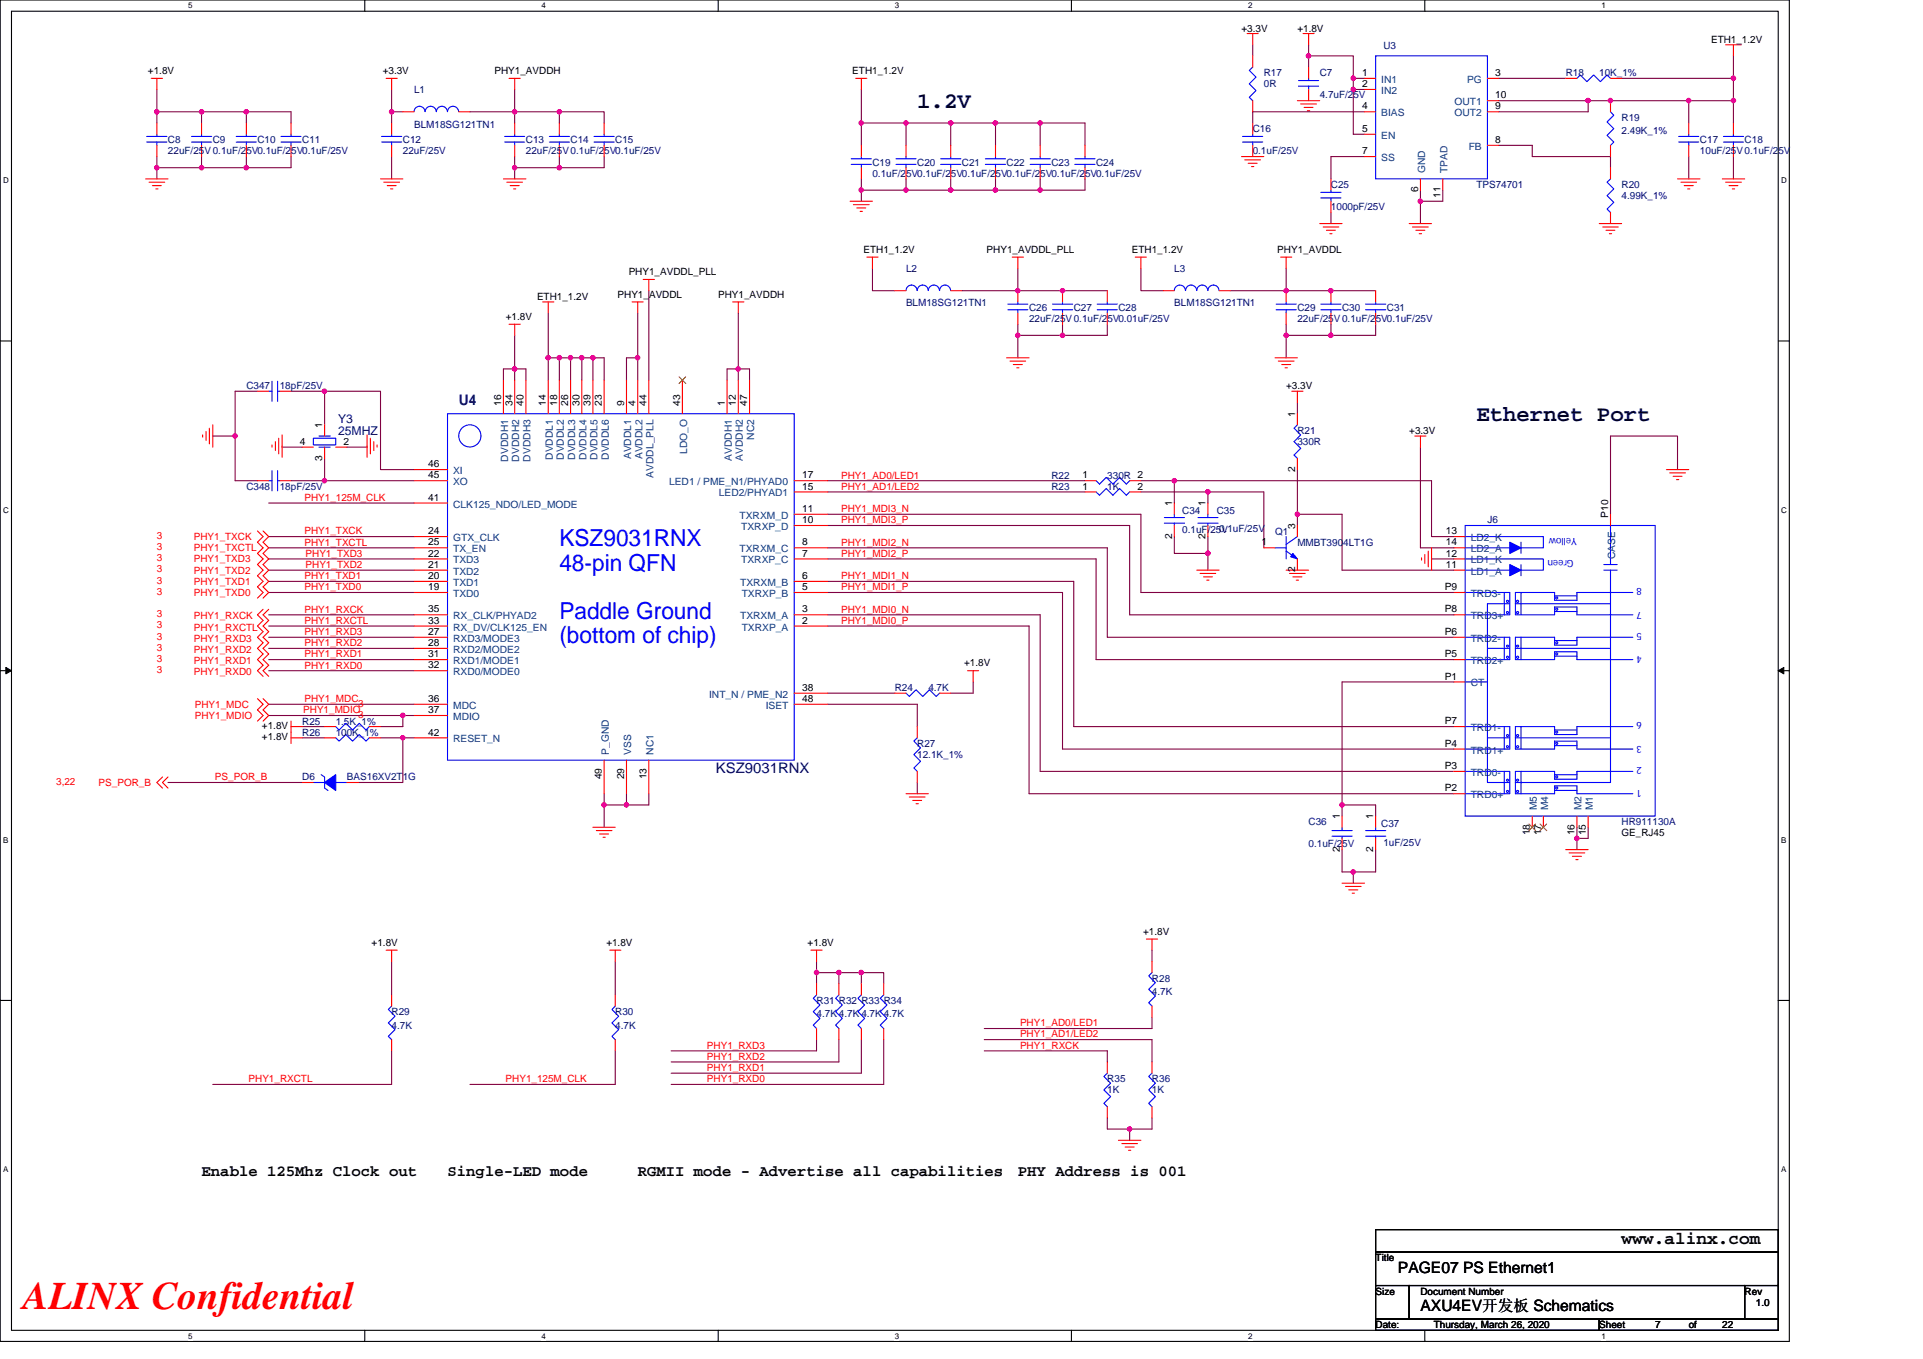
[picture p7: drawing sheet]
<svg xmlns="http://www.w3.org/2000/svg" width="297mm" height="210mm" viewBox="0 0 297 210" stroke-linecap="round" stroke-linejoin="round" font-family="sans-serif">
<path d="M0 0h276.4v207.3h-276.4zM1.8 1.7h272.9v203.8h-272.9z" fill="none" stroke="#000" stroke-width=".17"/>
<g fill="#fff">
<path d="M29.1 .2h.6v1.4h-.6z"/>
<path d="M29.1 205.7h.6v1.4h-.6z"/>
</g>
<path d="M56.3 0v1.7M56.3 205.5v1.8" fill="none" stroke="#000" stroke-width=".17"/>
<g fill="#fff">
<path d="M83.6 .2h.7v1.4h-.7z"/>
<path d="M83.6 205.7h.7v1.4h-.7z"/>
</g>
<path d="M110.9 0v1.7M110.9 205.5v1.8" fill="none" stroke="#000" stroke-width=".17"/>
<g fill="#fff">
<path d="M138.2 .2h.7v1.4h-.7z"/>
<path d="M138.2 205.7h.7v1.4h-.7z"/>
</g>
<path d="M165.5 0v1.7M165.5 205.5v1.8" fill="none" stroke="#000" stroke-width=".17"/>
<g fill="#fff">
<path d="M192.8 .2h.6v1.4h-.6z"/>
<path d="M192.8 205.7h.6v1.4h-.6z"/>
</g>
<path d="M220.1 0v1.7M220.1 205.5v1.8" fill="none" stroke="#000" stroke-width=".17"/>
<g fill="#fff">
<path d="M247.4 .2h.6v1.4h-.6z"/>
<path d="M247.4 205.7h.6v1.4h-.6z"/>
<path d="M.5 27.2h.8v1.4h-.8z"/>
<path d="M275.1 27.2h.9v1.4h-.9z"/>
<path d="M.5 78.1h.8v1.4h-.8z"/>
<path d="M275.1 78.1h.9v1.4h-.9z"/>
</g>
<path d="M0 52.7h1.8M274.7 52.7h1.7" fill="none" stroke="#000" stroke-width=".17"/>
<g fill="#fff">
<path d="M.5 129.1h.8v1.4h-.8z"/>
<path d="M275.1 129.1h.8v1.4h-.8z"/>
</g>
<path d="M0 103.6h1.8M274.7 103.6h1.7" fill="none" stroke="#000" stroke-width=".17"/>
<path d="M.9 103.1l.9 .5-.9 .5zM274.7 103.6l.8-.5v1z" fill="#000" stroke="#000" stroke-width=".15"/>
<g fill="#fff">
<path d="M.5 180h.8v1.4h-.8z"/>
<path d="M275.1 180h.8v1.4h-.8z"/>
</g>
<path d="M0 154.6h1.8M274.7 154.6h1.7M212.5 190h62.2v3.5h-62.2zM212.5 193.5h62.2v5.1h-62.2zM212.5 198.6h5.2v5.2h-5.2zM217.7 198.6h51.8v5.2h-51.8zM269.5 198.6h5.2v5.2h-5.2zM212.5 203.8h34.5v1.7h-34.5zM247 203.8h27.7v1.7h-27.7z" fill="none" stroke="#000" stroke-width=".17"/>
<g fill="none" stroke="#800040" stroke-width=".17">
<path d="M24.2 13.8v3.5M24.2 17.3h6.9M24.2 17.3v1.7M31.1 17.3v1.7M31.1 17.3h7M38.1 17.3h6.9v1.7M38.1 17.3v1.7M60.5 17.3h1.7M60.5 17.3v1.7M60.5 13.8v3.5M72.6 17.3h6.9v1.7M79.5 13.8v3.5h6.9"/>
<path d="M86.4 17.3v1.7M86.4 17.3h6.9v1.7M133.1 19h6.9M133.1 13.8v8.7M140 19h6.9M140 19v3.5M146.9 19h6.9M146.9 19v3.5M153.8 19h6.9M153.8 19v3.5M160.7 19h6.9v3.5M160.7 19v3.5"/>
<path d="M193.5 6.9v1.7M202.1 6.9v3.5M202.1 8.6h6.9v3.5M209 12.1h1.8M209 13.8h1.8M209 13.8v6.9h1.8M209 12.1v1.7M210.8 17.3h-17.3v1.7M231.5 15.6h13.8M231.5 12.1h10.3M245.3 15.6v1.7h-13.8M245.3 15.6h15.6"/>
<path d="M250.5 12.1h17.3M260.9 15.6v3.4M260.9 15.6h6.9M267.8 8.6v3.5M267.8 15.6v3.4M267.8 12.1v3.5M24.2 25.9h6.9M24.2 24.2v1.7M24.2 25.9v1.7M31.1 24.2v1.7M31.1 25.9h7M38.1 24.2v1.7"/>
<path d="M45 24.2v1.7h-6.9M60.5 24.2v3.4M79.5 25.9h6.9M79.5 25.9v1.7M79.5 24.2v1.7M86.4 24.2v1.7h6.9v-1.7M133.1 29.4h6.9M133.1 27.6v1.8M133.1 29.4v1.7M140 29.4h6.9M140 27.6v1.8M146.9 29.4h6.9"/>
<path d="M146.9 27.6v1.8M153.8 29.4h6.9M153.8 27.6v1.8M160.7 27.6v1.8M167.6 27.6v1.8h-6.9M205.6 32.8v1.7M210.8 24.2h-5.2v3.4M219.4 31.1v3.4M219.4 29.4v1.7M222.9 29.4v1.7h-3.5M231.5 22.5h5.2v1.7h12.1v1.7M260.9 24.2v3.4"/>
<path d="M267.8 24.2v3.4M77.8 58.7v-1.7h1.7v1.7M79.5 51.8v5.2h1.7v1.7M84.7 55.3v3.4M84.7 48.4v6.9M84.7 55.3h1.7M86.4 55.3h1.7v3.4M86.4 55.3v3.4M88.1 55.3h1.8v3.4M89.9 55.3h1.7v3.4M91.6 55.3h1.7v3.4M98.5 55.3h-1.7v3.4"/>
<path d="M98.5 55.3v3.4M98.5 48.4v6.9M100.2 44.9v13.8M112.3 58.7v-1.7h1.7v1.7M114 48.4v8.6h1.8v1.7M134.8 41.5v3.4h3.4M148.6 44.9h8.6M157.2 44.9h13.8M157.2 51.8h6.9M157.2 41.5v3.4M157.2 50.1v1.7M157.2 51.8v3.5"/>
<path d="M164.1 50.1v1.7M171 50.1v1.7h-6.9M176.2 41.5v3.4h3.5M190 44.9h8.7M198.7 51.8h6.9M198.7 41.5v3.4M198.7 50.1v1.7M198.7 51.8v3.5M205.6 50.1v1.7M212.5 44.9h-13.8M212.5 50.1v1.7h-6.9M32.9 67.4h3.4"/>
<path d="M36.3 67.4v6.9h3.5M39.8 60.5h-3.5v6.9M41.5 77.7h22.5M43.6 68.9v.2h3.1M45 60.5h5.1M45 74.3h5.1M50.1 60.5v5.1M50.1 60.5h8.7v12.1h5.2M50.1 70.8v3.5h13.9M56.7 68.9v.2h-3.1M127.9 76h39.7M127.9 79.5h48.3v12h48.4"/>
<path d="M127.9 74.3h39.7M176.2 74.3h5.2M176.2 76h10.4M181.4 74.3h39.7v8.6h3.5M181.4 74.3v3.4M186.6 76h8.6v8.6M186.6 76v1.7M200.4 79.5h6.9v8.6h17.3M200.4 79.5v1.7M200.4 72.6v6.9M200.4 62.2v1.7M219.4 69.1v15.5h5.2"/>
<path d="M259.1 72.6v-5.2h-10.3v12.1M41.5 82.9h22.5M41.5 88.1h22.5M41.5 86.4h22.5M41.5 84.6h22.5M41.5 91.5h22.5M41.5 89.8h22.5M41.5 96.7h22.5M41.5 98.5h22.5M41.5 95h22.5M127.9 81.2h46.6v13.8h50.1M127.9 91.5h36.2v24.2h60.5"/>
<path d="M127.9 95h32.8v24.2h63.9M127.9 86.4h41.4v15.5h55.3M127.9 89.8h38v22.5h58.7M127.9 96.7h31.1v25.9h65.6M127.9 84.6h43.1v13.9h53.6M181.4 82.9v2.6h5.2M186.6 85.5v2.6M186.6 82.9v2.6M221.1 86.4h3.5M41.5 110.6h20.7M41.5 103.6h22.5M41.5 100.2h22.5"/>
<path d="M41.5 101.9h22.5M41.5 108.8h22.5M46.7 114h3.4M46.7 112.3h3.4M58.8 114h3.4M62.2 110.6h1.8M62.2 110.6v1.7h-3.4M64 114h-1.8v6.9h-6.9M127.9 108.8h13.8v3.5M127.9 107.1h10.3M150.3 105.4v1.7h-3.4M224.6 105.4h-17.3v19"/>
<path d="M25.9 120.9h20.8M93.3 122.6v1.8h3.5M93.3 124.4v3.4M96.8 122.6v1.8M100.2 122.6v1.8h-3.4M141.7 120.9v1.7M207.3 131.3v3.4h1.7M207.3 124.4v1.7M207.3 124.4h5.2v1.7M209 134.7v1.8M212.5 131.3v3.4h-3.5M243.6 129.5v1.8"/>
<path d="M243.6 127.8v1.7M245.3 127.8v1.7h-1.7M60.5 148.5v5.2M95 148.5v5.2M126.1 150.3h3.5M126.1 148.5v1.8M126.1 150.3v1.7M129.6 150.3h3.5M129.6 150.3v1.7M133.1 150.3h3.4v1.7M133.1 150.3v1.7M177.9 146.8v1.7"/>
<path d="M177.9 157.2v1.7h-25.9M60.5 162.4v5.2h-27.6M95 162.4v5.2h-22.4M126.1 160.6v1.8h-22.4M129.6 160.6v3.5h-25.9M133.1 160.6v5.2h-29.4M136.5 160.6v7h-32.8M152 160.6h25.9v3.5M152 162.4h19v1.7M171 172.7v1.8h3.5M174.5 174.5v1.7M177.9 172.7v1.8h-3.4"/>
</g>
<g fill="#f0f" stroke="#f0f" stroke-width=".17">
<circle cx="79.5" cy="57" r=".34"/>
<circle cx="98.5" cy="55.3" r=".34"/>
<circle cx="84.7" cy="55.3" r=".34"/>
<circle cx="89.8" cy="55.3" r=".34"/>
<circle cx="88.1" cy="55.3" r=".34"/>
<circle cx="86.4" cy="55.3" r=".34"/>
<circle cx="91.6" cy="55.3" r=".34"/>
<circle cx="93.3" cy="124.4" r=".34"/>
<circle cx="96.8" cy="124.4" r=".34"/>
<circle cx="209" cy="134.7" r=".34"/>
<circle cx="207.3" cy="124.4" r=".34"/>
<circle cx="243.6" cy="129.5" r=".34"/>
<circle cx="133" cy="150.3" r=".34"/>
<circle cx="126.1" cy="150.3" r=".34"/>
<circle cx="129.6" cy="150.3" r=".34"/>
<circle cx="174.5" cy="174.4" r=".33"/>
<circle cx="62.2" cy="110.5" r=".34"/>
<circle cx="38" cy="25.9" r=".34"/>
<circle cx="31.1" cy="25.9" r=".34"/>
<circle cx="38" cy="17.3" r=".34"/>
<circle cx="31.1" cy="17.3" r=".34"/>
<circle cx="60.5" cy="17.3" r=".34"/>
<circle cx="79.5" cy="17.3" r=".34"/>
<circle cx="86.4" cy="17.3" r=".34"/>
<circle cx="79.5" cy="25.9" r=".34"/>
<circle cx="86.4" cy="25.9" r=".34"/>
<circle cx="24.2" cy="17.3" r=".34"/>
<circle cx="24.2" cy="25.9" r=".34"/>
<circle cx="146.9" cy="19" r=".33"/>
<circle cx="153.8" cy="19" r=".33"/>
<circle cx="160.7" cy="19" r=".33"/>
<circle cx="139.9" cy="29.4" r=".34"/>
<circle cx="133" cy="29.4" r=".34"/>
<circle cx="160.7" cy="29.4" r=".34"/>
<circle cx="153.8" cy="29.4" r=".34"/>
<circle cx="114" cy="57" r=".34"/>
<circle cx="146.9" cy="29.4" r=".34"/>
<circle cx="139.9" cy="19" r=".33"/>
<circle cx="133" cy="19" r=".33"/>
<circle cx="198.7" cy="44.9" r=".33"/>
<circle cx="205.6" cy="44.9" r=".33"/>
<circle cx="205.6" cy="51.8" r=".34"/>
<circle cx="198.7" cy="51.8" r=".34"/>
<circle cx="157.2" cy="44.9" r=".33"/>
<circle cx="164.1" cy="44.9" r=".33"/>
<circle cx="164.1" cy="51.8" r=".34"/>
<circle cx="157.2" cy="51.8" r=".34"/>
<circle cx="186.6" cy="76" r=".34"/>
<circle cx="181.4" cy="74.3" r=".34"/>
<circle cx="186.6" cy="85.5" r=".34"/>
<circle cx="200.4" cy="79.4" r=".33"/>
<circle cx="219.4" cy="31.1" r=".34"/>
<circle cx="245.3" cy="15.5" r=".34"/>
<circle cx="267.8" cy="15.5" r=".34"/>
<circle cx="267.8" cy="12.1" r=".34"/>
<circle cx="260.8" cy="15.5" r=".34"/>
<circle cx="209" cy="12.1" r=".34"/>
<circle cx="202.1" cy="8.6" r=".34"/>
<circle cx="209" cy="13.8" r=".34"/>
<circle cx="248.7" cy="15.5" r=".34"/>
<circle cx="62.2" cy="114" r=".33"/>
<circle cx="36.3" cy="67.3" r=".34"/>
<circle cx="50.1" cy="74.3" r=".34"/>
<circle cx="50.1" cy="60.4" r=".34"/>
</g>
<g fill="none" stroke="#f00" stroke-width=".17">
<path d="M23.4 12.1h1.7M24.2 12.1v1.7M24.2 19v1.7M31.1 19v1.7M38.1 19v1.7M45 19v1.7M59.6 12.1h1.8M60.5 12.1v1.7M60.5 19v1.7M62.2 17.3h1.8M70.9 17.3h1.7M78.6 12.1h1.8"/>
<path d="M79.5 19v1.7M79.5 12.1v1.7M86.4 19v1.7M93.3 19v1.7M132.2 12.1h1.7M133.1 12.1v1.7M192.6 5.2h1.7M193.5 19v1.7M193.5 15.6v1.7M193.5 8.6v1.8M193.5 5.2v1.7M200.4 15.6h3.5"/>
<path d="M200.9 16.1h2.4M201.3 5.2h1.7M201.4 16.6h1.4M201.9 17.1h.4M202.1 10.4v1.7M202.1 13.8v1.8M202.1 5.2v1.7M210.8 12.1h1.7M210.8 13.8h1.7M210.8 17.3h1.7M229.8 12.1h1.7M229.8 17.3h1.7"/>
<path d="M229.8 15.6h1.7M241.8 12.1h1.8M248.8 12.1h1.7M248.8 15.6v1.7M260.9 19v1.7M266.5 6.9h2.5M267.8 6.9v1.7M267.8 19v1.7M22.5 27.6h3.4M23 28.2h2.4M23.5 28.7h1.4M24.1 29.2h.3"/>
<path d="M24.2 22.5v1.7M31.1 22.5v1.7M38.1 22.5v1.7M45 22.5v1.7M58.8 27.6h3.4M59.3 28.2h2.4M59.8 28.7h1.4M60.3 29.2h.4M60.5 22.5v1.7M77.8 27.6h3.4M78.3 28.2h2.4M78.8 28.7h1.4"/>
<path d="M79.3 29.2h.4M79.5 22.5v1.7M86.4 22.5v1.7M93.3 22.5v1.7M131.3 31.1h3.5M131.8 31.6h2.5M132.4 32.1h1.3M132.9 32.7h.3M133.1 22.5v1.7M133.1 25.9v1.7M133.9 39.7h1.7M134.8 39.7v1.8"/>
<path d="M140 22.5v1.7M140 25.9v1.7M146.9 22.5v1.7M146.9 25.9v1.7M153.8 22.5v1.7M153.8 25.9v1.7M156.4 39.7h1.7M157.2 39.7v1.8M160.7 22.5v1.7M160.7 25.9v1.7M167.6 22.5v1.7M167.6 25.9v1.7"/>
<path d="M175.4 39.7h1.7M176.2 39.7v1.8M191.8 24.2h3.4M192.3 24.7h2.4M192.8 25.2h1.4M193.3 25.7h.4M193.5 22.5v1.7M197.8 39.7h1.7M198.7 39.7v1.8M203.9 34.5h3.4M204.4 35.1h2.4M204.9 35.6h1.4"/>
<path d="M205.4 36.1h.4M205.6 27.6v1.8M205.6 31.1v1.7M210.8 20.7h1.7M210.8 24.2h1.7M217.7 34.5h3.4M218.2 35.1h2.4M218.7 35.6h1.4M219.2 36.1h.4M219.4 27.6v1.8M222.9 27.6v1.8M229.8 22.5h1.7"/>
<path d="M247 34.5h3.5M247.6 35.1h2.4M248.1 35.6h1.3M248.6 36.1h.3M248.8 32.8v1.7M248.8 25.9v1.7M248.8 22.5v1.7M259.1 27.6h3.5M259.6 28.2h2.5M260.2 28.7h1.4M260.7 29.2h.3M260.9 22.5v1.7"/>
<path d="M266 27.6h3.5M266.5 28.2h2.5M267.1 28.7h1.4M267.6 29.2h.3M267.8 22.5v1.7M77.8 58.7v5.2M78.6 50.1h1.8M79.5 50.1v1.7M79.5 58.7v5.2M81.2 58.7v5.2M83.8 46.7h1.8M84.7 46.7v1.7"/>
<path d="M84.7 58.7v5.2M86.4 58.7v5.2M88.1 58.7v5.2M89.9 58.7v5.2M91.6 58.7v5.2M93.3 58.7v5.2M96.8 58.7v5.2M97.6 46.7h1.8M98.5 46.7v1.7M98.5 58.7v5.2M99.4 43.2h1.7M100.2 43.2v1.7"/>
<path d="M100.2 58.7v5.2M105.4 58.7v5.2M112.3 58.7v5.2M113.2 46.7h1.7M114 46.7v1.7M114 58.7v5.2M115.8 58.7v5.2M138.2 44.9h1.8M146.9 44.9h1.7M155.5 55.3h3.5M156 55.8h2.4M156.5 56.3h1.4"/>
<path d="M157.1 56.8h.3M157.2 44.9v1.8M157.2 48.4v1.7M164.1 44.9v1.8M164.1 48.4v1.7M171 44.9v1.8M171 48.4v1.7M179.7 44.9h1.7M188.3 44.9h1.7M197 55.3h3.4M197.5 55.8h2.4M198 56.3h1.4"/>
<path d="M198.5 56.8h.4M198.7 44.9v1.8M198.7 48.4v1.7M205.6 44.9v1.8M205.6 48.4v1.7M212.5 44.9v1.8M212.5 48.4v1.7M31.3 67.2v.3M31.8 66.7v1.4M32.3 66.2v2.4M32.9 65.6v3.5M39.8 74.3h1.7"/>
<path d="M39.8 60.5h1.7M42 68.7v.4M42.5 68.2v1.4M43 67.7v2.4M43.2 74.3h1.8M43.2 60.5h1.8M43.6 67.2v3.5M46.7 69.1h1.7M50.1 65.6v1.8M50.1 69.1v1.7M51.9 69.1h1.7M56.7 67.2v3.5"/>
<path d="M57.2 67.7v2.4M57.7 68.2v1.4M58.2 68.7v.4M64 77.7h5.1M64 74.3h5.1M64 72.6h5.1M122.7 76h5.2M122.7 74.3h5.2M122.7 79.5h5.2M167.6 76h1.7M167.6 74.3h1.7M174.5 76h1.7"/>
<path d="M174.5 74.3h1.7M181.4 77.7v1.8M186.6 77.7v1.8M199.5 60.5h1.8M200.4 60.5v1.7M200.4 70.8v1.8M200.4 63.9v1.7M218.5 67.4h1.8M219.4 67.4v1.7M248.8 79.5v1.7M257.4 72.6h3.5M257.9 73.1h2.4"/>
<path d="M258.4 73.6h1.4M258.9 74.1h.4M39.8 82l.8 .9-.8 .9 .8 .8-.8 .9 .8 .9-.8 .8 .8 .9-.8 .9 .8 .8-.8 .9 .8 .8-.8 .9M40.6 82l.9 .9-.9 .9 .9 .8-.9 .9 .9 .9-.9 .8 .9 .9-.9 .9 .9 .8-.9 .9 .9 .8-.9 .9M40.6 94.1l-.8 .9 .8 .9-.8 .8 .8 .9-.8 .9 .8 .8-.8 .9 .8 .8-.8 .9 .8 .9-.8 .8 .8 .9M41.5 94.1l-.9 .9 .9 .9-.9 .8 .9 .9-.9 .9 .9 .8-.9 .9 .9 .8-.9 .9 .9 .9-.9 .8 .9 .9M64 91.5h5.1M64 89.8h5.1M64 88.1h5.1M64 86.4h5.1M64 82.9h5.1M64 84.6h5.1"/>
<path d="M64 98.5h5.1M64 96.7h5.1M64 95h5.1M122.7 96.7h5.2M122.7 95h5.2M122.7 91.5h5.2M122.7 89.8h5.2M122.7 86.4h5.2M122.7 84.6h5.2M122.7 81.2h5.2M181.4 81.2v1.7M184.9 88.1h3.4"/>
<path d="M185.4 88.6h2.4M185.9 89.1h1.4M186.4 89.6h.4M186.6 81.2v1.7M195.2 84.6h1.8M198.7 88.1h3.4M199.2 88.6h2.4M199.7 89.1h1.4M200.2 89.6h.4M200.4 86.4v1.7M200.4 81.2v1.7M219.6 86.2v.4"/>
<path d="M220.1 85.7v1.4M220.6 85.2v2.4M221.1 84.6v3.5M224.6 98.5h1.7M224.6 95h1.7M224.6 91.5h1.7M224.6 88.1h1.7M224.6 86.4h1.7M224.6 84.6h1.7M224.6 82.9h1.7M39.8 107.9l.8 .9-.8 .9 .8 .9-.8 .8M40.6 107.9l.9 .9-.9 .9 .9 .9-.9 .8"/>
<path d="M45 114h1.7M45 112.3h1.7M45 111.4v3.5M50.1 114h1.8M50.1 112.3h1.8M57 114h1.8M57 112.3h1.8M64 101.9h5.1M64 103.6h5.1M64 108.8h5.1M64 110.6h5.1M64 114h5.1"/>
<path d="M64 100.2h5.1M93.3 117.5v5.1M96.8 117.5v5.1M100.2 117.5v5.1M122.7 107.1h5.2M122.7 108.8h5.2M138.2 107.1h1.8M141.7 119.2v1.7M141.7 112.3v1.7M145.1 107.1h1.8M149.5 103.6h1.7M150.3 103.6v1.8"/>
<path d="M224.6 119.2h1.7M224.6 115.7h1.7M224.6 112.3h1.7M224.6 101.9h1.7M224.6 105.4h1.7M25.1 120.1l-.9 .8 .9 .9M25.9 120.1l-.8 .8 .8 .9M46.7 120.9h1.7M53.6 120.9h1.7M91.6 127.8h3.4M92.1 128.3h2.4M92.6 128.9h1.4"/>
<path d="M93.2 129.4h.3M140 122.6h3.4M140.5 123.1h2.4M141 123.7h1.4M141.5 124.2h.4M207.3 126.1v1.7M207.3 129.5v1.8M207.3 136.5h3.5M207.8 137h2.4M208.3 137.5h1.4M208.9 138h.3M212.5 126.1v1.7"/>
<path d="M212.5 129.5v1.8M224.6 122.6h1.7M236.7 126.1v1.7M238.4 126.1v1.7M241.8 131.3h3.5M242.4 131.8h2.4M242.9 132.3h1.4M243.4 132.8h.4M243.6 126.1v1.7M245.3 126.1v1.7M59.6 146.8h1.8M60.5 146.8v1.7"/>
<path d="M60.5 153.7v1.7M94.2 146.8h1.7M95 146.8v1.7M95 153.7v1.7M125.3 146.8h1.7M126.1 146.8v1.7M126.1 158.9v1.7M126.1 152v1.7M129.6 158.9v1.7M129.6 152v1.7M133.1 158.9v1.7M133.1 152v1.7"/>
<path d="M136.5 158.9v1.7M136.5 152v1.7M177.1 145.1h1.7M177.9 145.1v1.7M177.9 155.4v1.8M177.9 148.5v1.8M60.5 160.6v1.8M95 160.6v1.8M171 171v1.7M171 164.1v1.7M172.8 176.2h3.4M173.3 176.7h2.4"/>
<path d="M173.8 177.2h1.4M174.3 177.7h.4M177.9 171v1.7M177.9 164.1v1.7"/>
</g>
<g fill="none" stroke="#00f" stroke-width=".17">
<path d="M64 17.3a.85 .85 0 0 1 .8-.9 .85 .85 0 0 1 .9 .9M65.7 17.3a.86 .86 0 0 1 .8-.9 .86 .86 0 0 1 .9 .9M67.4 17.3a.85 .85 0 0 1 .9-.9 .85 .85 0 0 1 .8 .9 .87 .87 0 0 1 .9-.9 .87 .87 0 0 1 .8 .9M193.5 10.4l-.5 .5 1 1-1 1.1 1 1-1 1 .5 .6M200.6 13.3h3.1M200.6 12.4h3.1M202.1 12.1v.3M202.1 13.3v.5M212.5 8.6h17.3v19h-17.3zM243.6 12.1l.5-.5 1 1 1.1-1 1 1 1-1 .6 .5M248.8 17.3l.5 .5-1.1 1 1.1 1.1-1.1 1 1.1 1-.5 .6M22.7 21.9h3.1"/>
<path d="M22.7 21.1h3.1M24.2 20.7v.4M24.2 21.9v.6M29.6 21.9h3.1M29.6 21.1h3.1M31.1 20.7v.4M31.1 21.9v.6M36.5 21.9h3.1M36.5 21.1h3.1M38.1 20.7v.4M38.1 21.9v.6M43.4 21.9h3.1"/>
<path d="M43.4 21.1h3.1M45 20.7v.4M45 21.9v.6M58.9 21.9h3.2M58.9 21.1h3.2M60.5 20.7v.4M60.5 21.9v.6M78 21.9h3M78 21.1h3M79.5 20.7v.4M79.5 21.9v.6M84.9 21.9h3.1"/>
<path d="M84.9 21.1h3.1M86.4 20.7v.4M86.4 21.9v.6M91.8 21.9h3.1M91.8 21.1h3.1M93.3 20.7v.4M93.3 21.9v.6M131.5 25.4h3.1M131.5 24.5h3.1M133.1 24.2v.3M133.1 25.4v.5M138.4 25.4h3.1"/>
<path d="M138.4 24.5h3.1M140 24.2v.3M140 25.4v.5M145.3 25.4h3.1M145.3 24.5h3.1M146.9 24.2v.3M146.9 25.4v.5M152.2 25.4h3.1M152.2 24.5h3.1M153.8 24.2v.3M153.8 25.4v.5M159.1 25.4h3.1"/>
<path d="M159.1 24.5h3.1M160.7 24.2v.3M160.7 25.4v.5M166 25.4h3.1M166 24.5h3.1M167.6 24.2v.3M167.6 25.4v.5M191.9 21.9h3.1M191.9 21.1h3.1M193.5 20.7v.4M193.5 21.9v.6M204 30.6h3.1"/>
<path d="M204 29.7h3.1M205.6 29.4v.3M205.6 30.6v.5M248.8 27.6l-.6 .6 1.1 1-1.1 1 1.1 1.1-1.1 1 .6 .5M259.3 21.9h3.1M259.3 21.1h3.1M260.9 20.7v.4M260.9 21.9v.6M266.2 21.9h3.1M266.2 21.1h3.1M267.8 20.7v.4M267.8 21.9v.6"/>
<path d="M42 58.9v3.1M42.9 58.9v3.1M140 44.9a.86 .86 0 0 1 .8-.9 .86 .86 0 0 1 .9 .9 .86 .86 0 0 1 .8-.9 .86 .86 0 0 1 .9 .9 .87 .87 0 0 1 .8-.9 .87 .87 0 0 1 .9 .9 .86 .86 0 0 1 .9-.9 .86 .86 0 0 1 .8 .9M155.7 47.9h3.1M155.7 47h3.1M157.2 46.7v.3M157.2 47.9v.5M162.6 47.9h3.1M162.6 47h3.1M164.1 46.7v.3M164.1 47.9v.5M169.5 47.9h3.1"/>
<path d="M169.5 47h3.1M171 46.7v.3M171 47.9v.5M181.4 44.9a.86 .86 0 0 1 .9-.9 .86 .86 0 0 1 .8 .9 .87 .87 0 0 1 .9-.9 .87 .87 0 0 1 .8 .9 .86 .86 0 0 1 .9-.9 .86 .86 0 0 1 .9 .9M186.6 44.9a.86 .86 0 0 1 .8-.9 .86 .86 0 0 1 .9 .9M197.1 47.9h3.1M197.1 47h3.1M198.7 46.7v.3M198.7 47.9v.5M204 47.9h3.1M204 47h3.1M205.6 46.7v.3"/>
<path d="M205.6 47.9v.5M210.9 47.9h3.2M210.9 47h3.2M212.5 46.7v.3M212.5 47.9v.5M41.5 74.3h.5M41.5 60.5h.5M42 72.7v3.1M42.9 74.3h.3M42.9 60.5h.3M42.9 72.7v3.1M48.4 67.7h3.5v1h-3.5z"/>
<path d="M49.3 67.4h1.7M49.3 69.1h1.7M50.1 69.1h.1M50.1 67.4h.1M69.1 63.9h53.6v53.6h-53.6zM169.3 74.3l.5 .5 1.1-1 1 1 1-1 1.1 1 .5-.5M174.5 76l-.5 .5-1.1-1-1 1-1-1-1.1 1-.5-.5M179.8 80h3.2M181.4 79.5v.5M185 80h3.1M186.6 79.5v.5M200.4 65.6l-.5 .6 1 1-1 1 1 1.1-1 1 .5 .5"/>
<path d="M179.8 80.8h3.2M181.4 80.8v.4M185 80.8h3.1M186.6 80.8v.4M197 84.6h1.7M198.7 82.9v3.5M198.7 85.2l1.7 1.2M200.4 82.9l-1.7 1.2M226.3 81.2h29.4v44.9h-29.4zM226.3 86.4h12.1v1.7h-12.1M226.3 82.9h12.1v1.7h-12.1M226.3 98.5h6.9v3.4h-6.9"/>
<path d="M226.3 91.5h6.9v3.5h-6.9M232.4 98.5v3.4M232.4 91.5v3.5M232.7 94.5h.3v.3h-.3zM232.7 99.7h.3v.2h-.3zM232.7 92.8h.3v.2h-.3zM233.2 93.3h-3.4v27.6h3.4M234.1 93.3h14.7M234.3 99.7h.2v.2h-.2zM234.3 94.5h.2v.3h-.2zM234.9 87.2v1.8M234.9 83.8v1.7"/>
<path d="M234.9 98.5v3.4M234.9 91.5v3.5M240.1 94.5h3.5M240.1 99h3.5M240.1 92.1h3.5M240.3 99.2h.3v.2h-.3zM240.3 92.3h.3v.2h-.3zM240.3 94h.3v.2h-.3zM247.7 87.2h2.1M247.7 88.1h2.1M248.8 81.2v6M248.8 88.1v32.8h-14.7"/>
<path d="M252.2 98.5h-8.6v1.2h-3.5v-1.2h-6v3.4h6v-1.2h3.5v1.2h8.6M252.2 91.5h-8.6v1.3h-3.5v-1.3h-6v3.5h6v-1.2h3.5v1.2h8.6M49.6 119.7l.5 .4v1.7l.5 .3M51.9 114l.5 .5 1-1 1.1 1 1-1 1 1 .5-.5M51.9 112.3l.5 .5 1-1 1.1 1 1-1 1 1 .5-.5M140 107.1l.5 .5 1-1 1 1 1.1-1 1 1 .5-.5M141.7 114l-.5 .5 1 1-1 1.1 1 1-1 1.1 .5 .5M226.3 119.2h6.9v3.4h-6.9M226.3 105.4h3.5M226.3 112.3h6.9v3.4h-6.9M229.8 114h3.4M229.8 100.2h3.4"/>
<path d="M232.4 119.2v3.4M232.4 112.3v3.4M232.7 115.3h.3v.2h-.3zM232.7 101.4h.3v.3h-.3zM232.7 113.5h.3v.3h-.3zM234.1 114h14.7M234.1 100.2h14.7M234.3 113.5h.2v.3h-.2zM234.3 115.3h.2v.2h-.2zM234.9 119.2v3.4M234.9 112.3v3.4M240.1 119.7h3.5"/>
<path d="M240.1 115.2h3.5M240.1 101.4h3.5M240.1 112.8h3.5M240.3 119.9h.3v.3h-.3zM240.3 113h.3v.2h-.3zM240.3 114.7h.3v.3h-.3zM240.3 100.9h.3v.2h-.3zM252.2 119.2h-8.6v1.2h-3.5v-1.2h-6v3.4h6v-1.2h3.5v1.2h8.6M252.2 112.3h-8.6v1.2h-3.5v-1.2h-6v3.4h6v-1.2h3.5v1.2h8.6M48.4 120.9h1.7M51.9 120.9h1.7M205.8 128.3h3.1"/>
<path d="M205.8 129.2h3.1M207.3 127.8v.5M207.3 129.2v.3M210.9 128.3h3.2M210.9 129.2h3.2M212.5 127.8v.5M212.5 129.2v.3M232.7 122.2h.3v.2h-.3zM232.7 120.4h.3v.3h-.3zM234.3 122.2h.2v.2h-.2zM234.3 120.4h.2v.3h-.2zM240.1 122.1h3.5"/>
<path d="M240.3 121.6h.3v.3h-.3zM60.5 155.4l-.5 .6 1 1-1 1.1 1 1-1 1 .5 .5M95 155.4l-.5 .6 1.1 1-1.1 1.1 1.1 1-1.1 1 .5 .5M126.1 153.7l-.5 .5 1.1 1.1-1.1 1 1.1 1.1-1.1 1 .5 .5M129.6 153.7l-.5 .5 1 1.1-1 1 1 1.1-1 1 .5 .5M133.1 153.7l-.6 .5 1.1 1.1-1.1 1 1.1 1.1-1.1 1 .6 .5M136.5 153.7l-.5 .5 1 1.1-1 1 1 1.1-1 1 .5 .5M177.9 150.3l-.5 .5 1.1 1-1.1 1.1 1.1 1-1.1 1 .5 .5M171 165.8l-.5 .5 1.1 1.1-1.1 1 1.1 1-1.1 1.1 .5 .5M177.9 165.8l-.5 .5 1.1 1.1-1.1 1 1.1 1-1.1 1.1 .5 .5"/>
<circle cx="72.6" cy="67.3" r="1.71"/>
<circle cx="234.4" cy="92.9" r=".17"/>
<circle cx="234.4" cy="101.6" r=".17"/>
</g>
<path d="M104.9 58.2l1 1.1M105.9 58.2l-1 1.1M236.2 127.3l1 1.1M237.2 127.3l-1 1.1M237.9 127.3l1 1.1M238.9 127.3l-1 1.1" fill="none" stroke="#804000" stroke-width=".15"/>
<g fill="#00f" stroke="#00f" stroke-width=".17">
<path d="M233.2 87.2l1.7 .9-1.7 .9z" fill-rule="evenodd"/>
<path d="M233.2 83.8l1.7 .8-1.7 .9z" fill-rule="evenodd"/>
<path d="M199.7 85.5l.7 .9-1-.4z" fill-rule="evenodd"/>
<path d="M50.1 120.9l1.8-1.2v2.4z" fill-rule="evenodd"/>
</g>
<text font-size="6" fill="#f00" x="3.5" y="202.3">ALINX Confidential</text>
<g font-size="3.6" fill="#00f">
<text x="86.4" y="84.4">KSZ9031RNX</text>
<text x="86.4" y="88.2">48-pin QFN</text>
<text x="86.4" y="95.7">Paddle Ground</text>
<text x="86.4" y="99.4">(bottom of chip)</text>
</g>
<g font-size="3.5" fill="#000040">
<text x="141.7" y="16.7">1.2V</text>
<text x="228" y="65.1">Ethernet Port</text>
</g>
<text font-size="2.8" x="250.5" y="192.3">www.alinx.com</text>
<g font-size="2.4">
<text x="31.1" y="181.7">Enable 125Mhz Clock out</text>
<text x="69.1" y="181.7">Single-LED mode</text>
<text x="98.5" y="181.7">RGMII mode - Advertise all capabilities</text>
<text x="157.2" y="181.7">PHY Address is 001</text>
<text x="215.9" y="196.7">PAGE07 PS Ethernet1</text>
<text x="219.4" y="202.5">AXU4EV开发板 Schematics</text>
</g>
<g font-size="2.2" fill="#000080">
<text x="70.9" y="62.5">U4</text>
<text x="110.6" y="119.5">KSZ9031RNX</text>
</g>
<g font-size="1.9" fill="#000080">
<text x="52.2" y="65.4">Y3</text>
<text x="52.2" y="67.2">25MHZ</text>
</g>
<g font-size="1.5">
<text x="191.8" y="4.9">+3.3V</text>
<text x="200.4" y="4.9">+1.8V</text>
<text x="22.9" y="11.4">+1.8V</text>
<text x="59.1" y="11.4">+3.3V</text>
<text x="76.4" y="11.4">PHY1_AVDDH</text>
<text x="131.7" y="11.4">ETH1_1.2V</text>
<text x="210.4" y="11.7">1</text>
<text x="231" y="11.7">3</text>
<text x="264.3" y="6.6">ETH1_1.2V</text>
<text x="210.4" y="13.5">2</text>
<text x="210.4" y="16.9">4</text>
<text x="231" y="16.9">9</text>
<text x="231" y="15.2">10</text>
<text x="210.4" y="20.4">5</text>
<text x="210.4" y="23.8">7</text>
<text x="231" y="22.1">8</text>
<text x="219.1" y="29.7" transform="rotate(-90 219.1 29.7)">6</text>
<text x="222.5" y="30.6" transform="rotate(-90 222.5 30.6)">11</text>
<text x="133.4" y="39.1">ETH1_1.2V</text>
<text x="152.4" y="39.1">PHY1_AVDDL_PLL</text>
<text x="174.8" y="39.1">ETH1_1.2V</text>
<text x="197.3" y="39.1">PHY1_AVDDL</text>
<text x="82.9" y="46.3">ETH1_1.2V</text>
<text x="95.4" y="46">PHY1_AVDDL</text>
<text x="97.1" y="42.5">PHY1_AVDDL_PLL</text>
<text x="110.9" y="46">PHY1_AVDDH</text>
<text x="78.1" y="49.4">+1.8V</text>
<text x="77.4" y="62.7" transform="rotate(-90 77.4 62.7)">16</text>
<text x="79.1" y="62.7" transform="rotate(-90 79.1 62.7)">34</text>
<text x="80.9" y="62.7" transform="rotate(-90 80.9 62.7)">40</text>
<text x="84.3" y="62.7" transform="rotate(-90 84.3 62.7)">14</text>
<text x="86" y="62.7" transform="rotate(-90 86 62.7)">18</text>
<text x="87.8" y="62.7" transform="rotate(-90 87.8 62.7)">26</text>
<text x="89.5" y="62.7" transform="rotate(-90 89.5 62.7)">30</text>
<text x="91.2" y="62.7" transform="rotate(-90 91.2 62.7)">39</text>
<text x="93" y="62.7" transform="rotate(-90 93 62.7)">23</text>
<text x="96.4" y="62.7" transform="rotate(-90 96.4 62.7)">9</text>
<text x="98.1" y="62.7" transform="rotate(-90 98.1 62.7)">4</text>
<text x="99.9" y="62.7" transform="rotate(-90 99.9 62.7)">44</text>
<text x="105" y="62.7" transform="rotate(-90 105 62.7)">43</text>
<text x="111.9" y="62.7" transform="rotate(-90 111.9 62.7)">1</text>
<text x="113.7" y="62.7" transform="rotate(-90 113.7 62.7)">12</text>
<text x="115.4" y="62.7" transform="rotate(-90 115.4 62.7)">47</text>
<text x="198.7" y="60.1">+3.3V</text>
<text x="200" y="64.4" transform="rotate(-90 200 64.4)">1</text>
<text x="46.3" y="68.7">4</text>
<text x="49.8" y="71.2" transform="rotate(-90 49.8 71.2)">3</text>
<text x="49.8" y="66.2" transform="rotate(-90 49.8 66.2)">1</text>
<text x="53.1" y="68.7">2</text>
<text x="217.7" y="67">+3.3V</text>
<text x="66.1" y="77.4">41</text>
<text x="66.1" y="73.9">45</text>
<text x="66.1" y="72.2">46</text>
<text x="123.9" y="75.6">15</text>
<text x="123.9" y="73.9">17</text>
<text x="167.2" y="75.6">1</text>
<text x="167.2" y="73.9">1</text>
<text x="175.7" y="75.6">2</text>
<text x="200" y="72.9" transform="rotate(-90 200 72.9)">2</text>
<text x="66.1" y="82.6">24</text>
<text x="123.9" y="79.1">11</text>
<text x="123.9" y="80.8">10</text>
<text x="181" y="83.3" transform="rotate(-90 181 83.3)">2</text>
<text x="181" y="78.3" transform="rotate(-90 181 78.3)">1</text>
<text x="186.2" y="83.3" transform="rotate(-90 186.2 83.3)">2</text>
<text x="186.2" y="78.3" transform="rotate(-90 186.2 78.3)">1</text>
<text x="200" y="81.7" transform="rotate(-90 200 81.7)">3</text>
<text x="223.3" y="82.6">13</text>
<text x="248.4" y="80" transform="rotate(-90 248.4 80)">P10</text>
<text x="66.1" y="89.5">20</text>
<text x="66.1" y="87.7">21</text>
<text x="66.1" y="86">22</text>
<text x="66.1" y="84.3">25</text>
<text x="123.9" y="84.3">8</text>
<text x="123.9" y="89.5">6</text>
<text x="123.9" y="86">7</text>
<text x="194.9" y="84.3">1</text>
<text x="200" y="88.5" transform="rotate(-90 200 88.5)">2</text>
<text x="223.3" y="87.7">11</text>
<text x="223.3" y="86">12</text>
<text x="223.3" y="84.3">14</text>
<text x="66.1" y="91.2">19</text>
<text x="66.1" y="94.6">35</text>
<text x="123.9" y="94.6">3</text>
<text x="123.9" y="91.2">5</text>
<text x="223.2" y="94.6">P8</text>
<text x="223.2" y="91.2">P9</text>
<text x="66.1" y="98.1">27</text>
<text x="66.1" y="101.6">31</text>
<text x="66.1" y="96.4">33</text>
<text x="66.1" y="99.8">28</text>
<text x="123.9" y="96.4">2</text>
<text x="223.2" y="101.6">P5</text>
<text x="223.2" y="98.1">P6</text>
<text x="66.1" y="103.3">32</text>
<text x="123.9" y="106.7">38</text>
<text x="148.9" y="103">+1.8V</text>
<text x="223.2" y="105">P1</text>
<text x="40.5" y="112.6">+1.8V</text>
<text x="66.1" y="108.5">36</text>
<text x="66.1" y="110.2">37</text>
<text x="66.1" y="113.6">42</text>
<text x="123.9" y="108.5">48</text>
<text x="223.2" y="111.9">P7</text>
<text x="40.5" y="114.4">+1.8V</text>
<text x="223.2" y="118.8">P3</text>
<text x="223.2" y="115.4">P4</text>
<text x="93" y="120.4" transform="rotate(-90 93 120.4)">49</text>
<text x="96.4" y="120.4" transform="rotate(-90 96.4 120.4)">29</text>
<text x="99.9" y="120.4" transform="rotate(-90 99.9 120.4)">13</text>
<text x="223.2" y="122.3">P2</text>
<text x="206.9" y="131.6" transform="rotate(-90 206.9 131.6)">2</text>
<text x="206.9" y="126.6" transform="rotate(-90 206.9 126.6)">1</text>
<text x="212.1" y="131.6" transform="rotate(-90 212.1 131.6)">2</text>
<text x="212.1" y="126.6" transform="rotate(-90 212.1 126.6)">1</text>
<text x="236.3" y="129.1" transform="rotate(-90 236.3 129.1)">18</text>
<text x="238" y="129.1" transform="rotate(-90 238 129.1)">17</text>
<text x="243.2" y="129.1" transform="rotate(-90 243.2 129.1)">16</text>
<text x="245" y="129.1" transform="rotate(-90 245 129.1)">15</text>
<text x="250.5" y="129.2">GE_RJ45</text>
<text x="57.4" y="146.1">+1.8V</text>
<text x="93.7" y="146.1">+1.8V</text>
<text x="124.8" y="146.1">+1.8V</text>
<text x="176.6" y="144.4">+1.8V</text>
<text x="212.5" y="194.9">Title</text>
<text x="212.5" y="200">Size</text>
<text x="219.4" y="200">Document Number</text>
<text x="269.5" y="200">Rev</text>
<text x="271.2" y="201.8">1.0</text>
<text x="212.5" y="205.2">Date:</text>
<text x="221.5" y="205.2">Thursday, March 26, 2020</text>
<text x="247" y="205.2">Sheet</text>
<text x="255.7" y="205.2">7</text>
<text x="260.9" y="205.2">of</text>
<text x="266" y="205.2">22</text>
</g>
<g font-size="1.5" fill="#000080">
<text x="195.2" y="11.8">R17</text>
<text x="203.9" y="11.8">C7</text>
<text x="213.7" y="7.6">U3</text>
<text x="241.8" y="11.8">R18</text>
<text x="247" y="11.8">10K_1%</text>
<text x="64" y="14.4">L1</text>
<text x="195.2" y="13.5">0R</text>
<text x="203.9" y="15.2">4.7uF/25V</text>
<text x="25.9" y="22.1">C8</text>
<text x="25.9" y="23.9">22uF/25V 0.1uF/25V0.1uF/25V0.1uF/25V</text>
<text x="32.9" y="22.1">C9</text>
<text x="39.8" y="22.1">C10</text>
<text x="46.7" y="22.1">C11</text>
<text x="62.2" y="22.1">C12</text>
<text x="62.2" y="23.9">22uF/25V</text>
<text x="64" y="19.7">BLM18SG121TN1</text>
<text x="81.2" y="22.1">C13</text>
<text x="81.2" y="23.9">22uF/25V0.1uF/25V0.1uF/25V</text>
<text x="88.1" y="22.1">C14</text>
<text x="95" y="22.1">C15</text>
<text x="193.5" y="20.4">C16</text>
<text x="193.5" y="23.9">0.1uF/25V</text>
<text x="250.5" y="18.7">R19</text>
<text x="250.5" y="20.7">2.49K_1%</text>
<text x="262.6" y="22.1">C17</text>
<text x="262.6" y="23.9">10uF/25V0.1uF/25V</text>
<text x="269.5" y="22.1">C18</text>
<text x="134.8" y="25.6">C19</text>
<text x="134.8" y="27.3">0.1uF/25V0.1uF/25V0.1uF/25V0.1uF/25V0.1uF/25V0.1uF/25V</text>
<text x="141.7" y="25.6">C20</text>
<text x="148.6" y="25.6">C21</text>
<text x="155.5" y="25.6">C22</text>
<text x="162.4" y="25.6">C23</text>
<text x="169.3" y="25.6">C24</text>
<text x="205.6" y="29">C25</text>
<text x="228" y="29">TPS74701</text>
<text x="250.5" y="29">R20</text>
<text x="205.6" y="32.5">1000pF/25V</text>
<text x="250.5" y="30.8">4.99K_1%</text>
<text x="140" y="42">L2</text>
<text x="181.4" y="42">L3</text>
<text x="140" y="47.3">BLM18SG121TN1</text>
<text x="181.4" y="47.3">BLM18SG121TN1</text>
<text x="159" y="48">C26</text>
<text x="159" y="49.8">22uF/25V0.1uF/25V0.01uF/25V</text>
<text x="165.9" y="48">C27</text>
<text x="172.8" y="48">C28</text>
<text x="200.4" y="48">C29</text>
<text x="200.4" y="49.8">22uF/25V0.1uF/25V0.1uF/25V</text>
<text x="207.3" y="48">C30</text>
<text x="214.2" y="48">C31</text>
<text x="38.1" y="60.1">C347</text>
<text x="43.2" y="60.1">18pF/25V</text>
<text x="200.4" y="67">R21</text>
<text x="200.4" y="68.8">330R</text>
<text x="38.1" y="75.7">C348</text>
<text x="43.2" y="75.7">18pF/25V</text>
<text x="162.4" y="75.7">R23</text>
<text x="162.4" y="74">R22</text>
<text x="171" y="75.7">1K</text>
<text x="171" y="74">330R 2</text>
<text x="182.6" y="79.5">C34</text>
<text x="182.6" y="82.4">0.1uF/25V</text>
<text x="188" y="79.5">C35</text>
<text x="188.3" y="82.2">0.1uF/25V</text>
<text x="197" y="82.6">Q1</text>
<text x="229.8" y="80.9">J6</text>
<text x="200.4" y="84.3">MMBT3904LT1G</text>
<text x="138.2" y="106.8">R24</text>
<text x="143.4" y="106.8">4.7K</text>
<text x="46.7" y="113.7">R26</text>
<text x="46.7" y="112">R25</text>
<text x="51.9" y="113.7">100K_1%</text>
<text x="51.9" y="112">1.5K_1%</text>
<text x="141.7" y="115.4">R27</text>
<text x="141.7" y="117.1">12.1K_1%</text>
<text x="46.7" y="120.6">D6</text>
<text x="53.6" y="120.6">BAS16XV2T1G</text>
<text x="202.1" y="127.5">C36</text>
<text x="202.1" y="130.9">0.1uF/25V</text>
<text x="213.4" y="127.8">C37</text>
<text x="213.7" y="130.8">1uF/25V</text>
<text x="250.5" y="127.5">HR911130A</text>
<text x="126.1" y="155.1">R31 R32 R33 R34</text>
<text x="177.9" y="151.7">R28</text>
<text x="177.9" y="153.8">4.7K</text>
<text x="60.5" y="156.8">R29</text>
<text x="60.5" y="158.9">4.7K</text>
<text x="95" y="156.8">R30</text>
<text x="95" y="158.9">4.7K</text>
<text x="126.1" y="157.2">4.7K 4.7K 4.7K 4.7K</text>
<text x="171" y="167.2">R35</text>
<text x="177.9" y="167.2">R36</text>
<text x="171" y="169">1K</text>
<text x="177.9" y="169">1K</text>
</g>
<g font-size="1.5" fill="#004080">
<text x="213.4" y="12.8">IN1</text>
<text x="213.4" y="14.5">IN2</text>
<text x="213.4" y="18">BIAS</text>
<text x="224.7" y="18">OUT2</text>
<text x="224.7" y="16.3">OUT1</text>
<text x="226.6" y="12.8">PG</text>
<text x="213.4" y="21.4">EN</text>
<text x="226.9" y="23.2">FB</text>
<text x="213.4" y="24.9">SS</text>
<text x="220.1" y="26.8" transform="rotate(-90 220.1 26.8)">GND</text>
<text x="223.6" y="26.8" transform="rotate(-90 223.6 26.8)">TPAD</text>
<text x="78.5" y="71.3" transform="rotate(-90 78.5 71.3)">DVDDH1</text>
<text x="80.2" y="71.3" transform="rotate(-90 80.2 71.3)">DVDDH2</text>
<text x="82" y="71.3" transform="rotate(-90 82 71.3)">DVDDH3</text>
<text x="85.4" y="71.1" transform="rotate(-90 85.4 71.1)">DVDDL1</text>
<text x="87.1" y="71.1" transform="rotate(-90 87.1 71.1)">DVDDL2</text>
<text x="88.9" y="71.1" transform="rotate(-90 88.9 71.1)">DVDDL3</text>
<text x="90.6" y="71.1" transform="rotate(-90 90.6 71.1)">DVDDL4</text>
<text x="92.3" y="71.1" transform="rotate(-90 92.3 71.1)">DVDDL5</text>
<text x="94" y="71.1" transform="rotate(-90 94 71.1)">DVDDL6</text>
<text x="97.5" y="71" transform="rotate(-90 97.5 71)">AVDDL1</text>
<text x="99.2" y="71" transform="rotate(-90 99.2 71)">AVDDL2</text>
<text x="106.1" y="70.2" transform="rotate(-90 106.1 70.2)">LDO_O</text>
<text x="113" y="71.2" transform="rotate(-90 113 71.2)">AVDDH1</text>
<text x="114.8" y="71.2" transform="rotate(-90 114.8 71.2)">AVDDH2</text>
<text x="116.5" y="68" transform="rotate(-90 116.5 68)">NC2</text>
<text x="70" y="75">XO</text>
<text x="70" y="73.3">XI</text>
<text x="100.9" y="73.8" transform="rotate(-90 100.9 73.8)">AVDDL_PLL</text>
<text x="103.4" y="75">LED1 / PME_N1/PHYAD0</text>
<text x="111" y="76.7">LED2/PHYAD1</text>
<text x="70" y="83.6">GTX_CLK</text>
<text x="70" y="78.4">CLK125_NDO/LED_MODE</text>
<text x="114.2" y="80.2">TXRXM_D</text>
<text x="114.5" y="81.9">TXRXP_D</text>
<text x="227.2" y="83.6">LD2_K</text>
<text x="70" y="88.8">TXD2</text>
<text x="70" y="87.1">TXD3</text>
<text x="70" y="85.3">TX_EN</text>
<text x="114.2" y="85.3">TXRXM_C</text>
<text x="114.5" y="87.1">TXRXP_C</text>
<text x="227.2" y="88.8">LD1_A</text>
<text x="227.2" y="87.1">LD1_K</text>
<text x="227.2" y="85.3">LD2_A</text>
<text x="249.5" y="86.4" transform="rotate(-90 249.5 86.4)">CASE</text>
<text x="70" y="92.2">TXD0</text>
<text x="70" y="90.5">TXD1</text>
<text x="70" y="95.7">RX_CLK/PHYAD2</text>
<text x="114.3" y="95.7">TXRXM_A</text>
<text x="114.3" y="90.5">TXRXM_B</text>
<text x="114.6" y="92.2">TXRXP_B</text>
<text x="227.2" y="95.7">TRD3+</text>
<text x="227.2" y="92.2">TRD3-</text>
<text x="70" y="99.2">RXD3/MODE3</text>
<text x="70" y="97.4">RX_DV/CLK125_EN</text>
<text x="70" y="100.9">RXD2/MODE2</text>
<text x="114.6" y="97.4">TXRXP_A</text>
<text x="227.2" y="99.2">TRD2-</text>
<text x="70" y="102.6">RXD1/MODE1</text>
<text x="70" y="104.3">RXD0/MODE0</text>
<text x="109.5" y="107.8">INT_N / PME_N2</text>
<text x="227.2" y="102.6">TRD2+</text>
<text x="227.2" y="106.1">CT</text>
<text x="70" y="109.5">MDC</text>
<text x="70" y="111.3">MDIO</text>
<text x="118.3" y="109.5">ISET</text>
<text x="227.2" y="113">TRD1-</text>
<text x="70" y="114.7">RESET_N</text>
<text x="94" y="116.6" transform="rotate(-90 94 116.6)">P_GND</text>
<text x="97.5" y="116.6" transform="rotate(-90 97.5 116.6)">VSS</text>
<text x="100.9" y="116.6" transform="rotate(-90 100.9 116.6)">NC1</text>
<text x="227.2" y="119.9">TRD0-</text>
<text x="227.2" y="116.4">TRD1+</text>
<text x="227.2" y="123.3">TRD0+</text>
<text x="237.4" y="125.2" transform="rotate(-90 237.4 125.2)">M5</text>
<text x="239.1" y="125.2" transform="rotate(-90 239.1 125.2)">M4</text>
<text x="244.3" y="125.2" transform="rotate(-90 244.3 125.2)">M2</text>
<text x="246" y="125.2" transform="rotate(-90 246 125.2)">M1</text>
</g>
<g font-size="1.5" fill="#f00">
<text x="47" y="77.4">PHY1_125M_CLK</text>
<text x="129.9" y="75.7">PHY1_AD1/LED2</text>
<text x="129.9" y="73.9">PHY1_AD0/LED1</text>
<text x="24.2" y="83.3">3</text>
<text x="29.9" y="83.4">PHY1_TXCK</text>
<text x="47" y="82.6">PHY1_TXCK</text>
<text x="129.9" y="80.9">PHY1_MDI3_P</text>
<text x="129.9" y="79.1">PHY1_MDI3_N</text>
<text x="24.2" y="85">3</text>
<text x="24.2" y="86.7">3</text>
<text x="24.2" y="88.5">3</text>
<text x="29.9" y="85.2">PHY1_TXCTL</text>
<text x="29.9" y="86.9">PHY1_TXD3</text>
<text x="29.9" y="88.6">PHY1_TXD2</text>
<text x="47" y="84.3">PHY1_TXCTL</text>
<text x="47" y="89.5">PHY1_TXD1</text>
<text x="47.2" y="87.8">PHY1_TXD2</text>
<text x="47.2" y="86">PHY1_TXD3</text>
<text x="129.9" y="84.3">PHY1_MDI2_N</text>
<text x="129.9" y="86">PHY1_MDI2_P</text>
<text x="129.9" y="89.5">PHY1_MDI1_N</text>
<text x="24.2" y="90.2">3</text>
<text x="24.2" y="91.9">3</text>
<text x="24.2" y="95.4">3</text>
<text x="29.9" y="90.4">PHY1_TXD1</text>
<text x="29.9" y="92.1">PHY1_TXD0</text>
<text x="29.9" y="95.7">PHY1_RXCK</text>
<text x="47" y="91.2">PHY1_TXD0</text>
<text x="47" y="94.7">PHY1_RXCK</text>
<text x="129.9" y="91.2">PHY1_MDI1_P</text>
<text x="129.9" y="94.7">PHY1_MDI0_N</text>
<text x="24.2" y="97.1">3</text>
<text x="24.2" y="98.8">3</text>
<text x="24.2" y="100.5">3</text>
<text x="29.9" y="97.4">PHY1_RXCTL</text>
<text x="29.9" y="99.2">PHY1_RXD3</text>
<text x="29.9" y="100.9">PHY1_RXD2</text>
<text x="47" y="96.4">PHY1_RXCTL</text>
<text x="47" y="98.1">PHY1_RXD3</text>
<text x="47" y="99.8">PHY1_RXD2</text>
<text x="47" y="101.6">PHY1_RXD1</text>
<text x="129.9" y="96.4">PHY1_MDI0_P</text>
<text x="24.2" y="104">3</text>
<text x="24.2" y="102.3">3</text>
<text x="29.9" y="104.4">PHY1_RXD0</text>
<text x="29.9" y="102.6">PHY1_RXD1</text>
<text x="47" y="103.3">PHY1_RXD0</text>
<text x="30.1" y="109.3">PHY1_MDC</text>
<text x="30.1" y="111.1">PHY1_MDIO</text>
<text x="46.8" y="110.2">PHY1_MDIO</text>
<text x="47" y="108.5">PHY1_MDC</text>
<text x="55.3" y="109.2">3</text>
<text x="55.3" y="110.9">3</text>
<text x="8.7" y="121.3">3,22</text>
<text x="15.2" y="121.5">PS_POR_B</text>
<text x="33.2" y="120.6">PS_POR_B</text>
<text x="157.6" y="158.6">PHY1_AD0/LED1</text>
<text x="157.6" y="160.3">PHY1_AD1/LED2</text>
<text x="38.4" y="167.2">PHY1_RXCTL</text>
<text x="78.1" y="167.2">PHY1_125M_CLK</text>
<text x="109.2" y="167.2">PHY1_RXD0</text>
<text x="109.2" y="162">PHY1_RXD3</text>
<text x="109.2" y="163.7">PHY1_RXD2</text>
<text x="109.2" y="165.5">PHY1_RXD1</text>
<text x="157.6" y="162">PHY1_RXCK</text>
</g>
<g font-size="1.5" fill="#00f">
<text x="243.6" y="83.1" transform="rotate(180 243.6 83.1)">Yellow</text>
<text x="243.1" y="86.6" transform="rotate(180 243.1 86.6)">Green</text>
<text x="253.6" y="90.9" transform="rotate(180 253.6 90.9)">8</text>
<text x="253.6" y="94.5" transform="rotate(180 253.6 94.5)">7</text>
<text x="253.6" y="97.8" transform="rotate(180 253.6 97.8)">5</text>
<text x="253.6" y="101.4" transform="rotate(180 253.6 101.4)">4</text>
<text x="253.6" y="111.6" transform="rotate(180 253.6 111.6)">6</text>
<text x="253.6" y="115.2" transform="rotate(180 253.6 115.2)">3</text>
<text x="253.6" y="118.5" transform="rotate(180 253.6 118.5)">2</text>
<text x="253.6" y="122.1" transform="rotate(180 253.6 122.1)">1</text>
</g>
<g font-size="1.2">
<text x="29.1" y="1.3">5</text>
<text x="83.6" y="1.3">4</text>
<text x="138.2" y="1.3">3</text>
<text x="192.8" y="1.3">2</text>
<text x="247.4" y="1.3">1</text>
<text x=".5" y="28.3">D</text>
<text x="275.1" y="28.3">D</text>
<text x=".5" y="79.2">C</text>
<text x="275.1" y="79.2">C</text>
<text x=".5" y="130.2">B</text>
<text x="275.1" y="130.2">B</text>
<text x=".5" y="181.1">A</text>
<text x="275.1" y="181.1">A</text>
<text x="29.1" y="206.8">5</text>
<text x="83.6" y="206.8">4</text>
<text x="138.2" y="206.8">3</text>
<text x="192.8" y="206.8">2</text>
<text x="247.4" y="206.8">1</text>
</g>
</svg>
